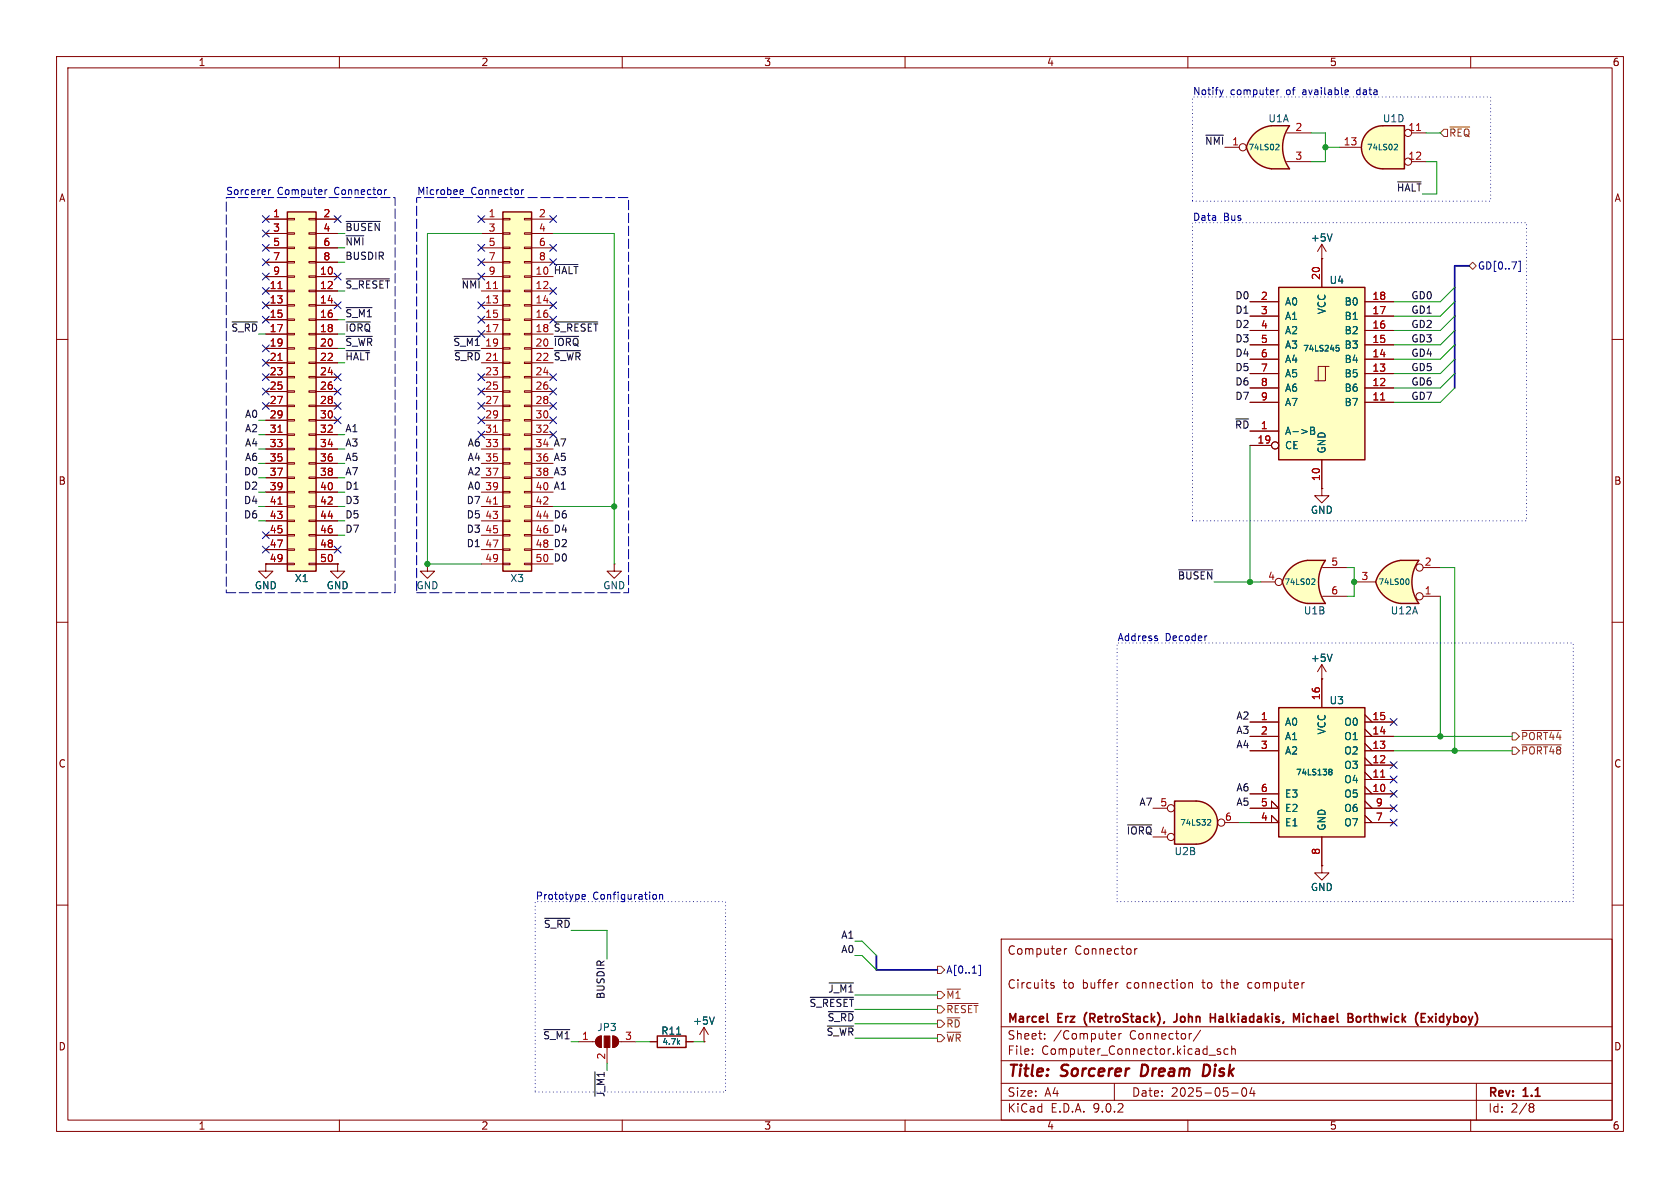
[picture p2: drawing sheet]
<svg xmlns="http://www.w3.org/2000/svg" width="297mm" height="210mm" viewBox="0 0 297 210" stroke-linecap="round" stroke-linejoin="round" font-family="sans-serif">
<g fill="none" stroke="#840000" stroke-width=".18">
<path d="M10 10h277v190h-277zM12 12h273v186h-273zM60 10v2M110 10v2M160 10v2M210 10v2M260 10v2M10 60h2M285 60h2M10 110h2M285 110h2M10 160h2"/>
<path d="M177 166h108v32h-108zM186.3 173.8l-.3-.1-.3 .2 .1 .2 .5 .2v.3h-.6M188.2 167.7v1M188.6 167.7l-.3 .1-.1 .2M197.7 173.7l-.3 .1M200.6 167.7v1M201 167.7l-.3 .1-.1 .2M210.2 173.8l.2-.1 .3 .1 .1 .9M210.2 173.7v1M230.5 173.7h.1M285 160h2M60 198v2"/>
<path d="M110 198v2M160 198v2M177 194.5h108M177 191.5h108M177 187.5h108M177 181.5h108M182.5 186.3v.1M182.5 185.5v.1M184.7 183.6v.1M184.7 182.8v.1M196.7 182.7l.4 .1 .1 .3-.7 .1M197 191.5v3"/>
<path d="M197.1 183.6l-.4 .1M197.8 182.7v1M198.2 182.7l-.2 .1-.2 .2M210 198v2M212.2 182.1l-1.2 2M213.7 186.5h1.2M215.7 185.5l-.3-.1-.2 .2v.2l.5 .2v.3h-.5M217.1 185.5l-.4-.1-.3 .3v.4l.1 .2h.6M217.7 185.5l.3-.1 .3 .1 .1 .9M217.7 184.9v1.5M217.7 193.2h1.2M219.7 192.4l.2-.1a.81 .81 0 0 1 .6 .6 .81 .81 0 0 1-.3 .8l-.2 .1a.81 .81 0 0 1-.3-1.4z"/>
<path d="M221.3 192.2l-.3 1.1h.9M221.7 192.8v1M260 198v2M261 191.5v6.5M270.6 195.1h.3l.3 .3-.3 .3M270.6 195.7h.3M270.9 195.7l.2 .2 .1 .4-.3 .3h-.3"/>
</g>
<path d="M201.9 188.2l-.2 2h.5M213.6 188.3l-.7-.1-.3 2h.5l.5-.3" fill="none" stroke="#840000" stroke-width=".4"/>
<path d="M191.8 179.6v1M208.1 179.2v1.1a.48 .48 0 0 1-.6 .4M214 179.9h.8M214.8 179.2v1.5M230.4 179.2v.1M230.4 179.7v1M239.9 179.8l.4-.1 .3 .3v.4l-.3 .3-.4-.1-.1-.2v-.4zM252.5 179.7l.8 1M253.3 179.7l-.8 1M185.2 180.6l.1 .1M228.7 180.7v-1.5l.5 1.1 .5-1.1v1.5" fill="none" stroke="#840000" stroke-width=".3"/>
<path d="M211.5 141.6a3.8 3.8 0 0 1 3.7 3.8 3.8 3.8 0 0 1-3.7 3.8z" fill="#ffffc2" stroke="#ffffc2" stroke-width=".18"/>
<path d="M207.6 141.6h3.9v7.6h-3.9z" fill="#ffffc2"/>
<path d="M207.6 141.6h3.9a3.8 3.8 0 0 1 3.7 3.8 3.8 3.8 0 0 1-3.7 3.8h-3.9z" fill="none" stroke="#840000" stroke-width=".25"/>
<g fill="none" stroke="#840000" stroke-width=".18">
<path d="M203.8 142.9h2.6M216.5 145.4h2.6"/>
<circle cx="207" cy="148" r=".63"/>
<circle cx="207" cy="142.9" r=".63"/>
<circle cx="215.9" cy="145.4" r=".63"/>
</g>
<path d="M213.6 144.9h.4l.1 .3-.7 .7h.7" fill="none" stroke="#006464" stroke-width=".18"/>
<path d="M226.1 125.1h15.2v22.9h-15.2z" fill="#ffffc2"/>
<path d="M226.1 125.1h15.2v22.9h-15.2z" fill="none" stroke="#840000" stroke-width=".25"/>
<g fill="none" stroke="#840000" stroke-width=".18">
<path d="M221 127.6h5.1M221 130.2h5.1M221 132.7h5.1M233.7 120v5.1M241.3 127.6h5.1M241.3 130.2h5.1M241.3 132.7h5.1M241.3 126.4l1.3 1.2M241.3 128.9l1.3 1.3M241.3 131.4l1.3 1.3M241.3 135.3h5.1M241.3 134l1.3 1.3"/>
<path d="M241.3 137.8h5.1M241.3 136.5l1.3 1.3M241.3 139.1l1.3 1.2M221 142.9h5.1l-1.3-1.3v1.3M221 145.4h5.1l-1.3-1.3v1.3M221 140.3h5.1M233.7 148v5M241.3 140.3h5.1M241.3 142.9h5.1M241.3 145.4h5.1M241.3 141.6l1.3 1.3M241.3 144.1l1.3 1.3"/>
</g>
<path d="M244.1 137.4h.7" fill="none" stroke="#a90000" stroke-width=".18"/>
<path d="M235 136.4h.1M235 136l.4 .1 .1 .1-.2 .2M235.1 136.4h.2M235.1 136.4l-.1 .1M235.3 136.4l.2 .2-.1 .3h-.4" fill="none" stroke="#006464" stroke-width=".18"/>
<path d="M224.8 22.2h3.2M224.8 29.8h3.2" fill="none" stroke="#ffffc2" stroke-width=".18"/>
<g fill="#ffffc2" stroke="#ffffc2" stroke-width=".18">
<path d="M220.3 26l5.1-1.3-.6 5.1a5.2 5.2 0 0 1-4.5-3.8z"/>
<path d="M221.6 23.8a5.1 5.1 0 0 1 3.2-1.6l.5 5.1-5-1.3 .5-1.1z"/>
</g>
<path d="M224.8 22.2h3.2a6.6 6.6 0 0 0 0 7.6h-3.2z" fill="#ffffc2"/>
<path d="M221.6 23.8a5.1 5.1 0 0 1 3.2-1.6h3.2a6.6 6.6 0 0 0 0 7.6h-3.2a5.2 5.2 0 0 1-4.5-3.8l.5-1.1z" fill="none" stroke="#840000" stroke-width=".25"/>
<g fill="none" stroke="#840000" stroke-width=".18">
<path d="M216.5 26h2.6M227.5 23.5h4.3M227.5 28.6h4.3"/>
<circle cx="219.7" cy="26" r=".63"/>
</g>
<path d="M225.7 25.5h.3l.1 .3-.6 .7h.6" fill="none" stroke="#006464" stroke-width=".18"/>
<path d="M226.1 50.8h15.2v30.5h-15.2z" fill="#ffffc2"/>
<g fill="none" stroke="#840000" stroke-width=".18">
<path d="M221 53.3h5.1M221 55.9h5.1M221 58.4h5.1M233.7 45.7h.1M233.7 43.2v7.6M233.7 43.2l-.8 1.3M233.7 43.2l.7 1.3M241.3 53.3h5.1M241.3 55.9h5.1M241.3 58.4h5.1M221 61h5.1M221 63.5h5.1"/>
<path d="M221 66h5.1M221 68.6h5.1M221 71.1h5.1M221 76.2h5.1M221 78.7h3.8M234.3 64.8h-1.3v2.5M234.9 64.8h-.6v2.5h-1.9M241.3 61h5.1M241.3 63.5h5.1M241.3 66h5.1M241.3 68.6h5.1M241.3 71.1h5.1"/>
<path d="M233.7 81.3v5.1"/>
<circle cx="225.4" cy="78.7" r=".63"/>
</g>
<path d="M226.1 50.8h15.2v30.5h-15.2z" fill="none" stroke="#840000" stroke-width=".25"/>
<path d="M235.5 41.3l-.4 1.3M231.7 75.5h.4l.3 .3-.3 .3 .3 .1v.3l-.2 .3h-.5zM231.7 76.1h.4M236.2 61h.5M236.2 61.5l.4-.1 .2 .2-.1 .4h-.5" fill="none" stroke="#006464" stroke-width=".18"/>
<path d="M244.1 70.7h.7" fill="none" stroke="#a90000" stroke-width=".18"/>
<path d="M231.1 99.1h3.2M231.1 106.7h3.2" fill="none" stroke="#ffffc2" stroke-width=".18"/>
<g fill="#ffffc2" stroke="#ffffc2" stroke-width=".18">
<path d="M226.7 102.9l5-1.4-.6 5.2a5.2 5.2 0 0 1-4.4-3.8z"/>
<path d="M228 100.6a5.1 5.1 0 0 1 3.1-1.5l.6 5.1-5-1.3 .5-1.2z"/>
</g>
<path d="M231.1 99.1h3.2a6.6 6.6 0 0 0 0 7.6h-3.2z" fill="#ffffc2"/>
<path d="M231.1 99.1a5.1 5.1 0 0 0-4.4 3.8 5.2 5.2 0 0 0 4.4 3.8M231.1 99.1h3.2a6.6 6.6 0 0 0 0 7.6h-3.2" fill="none" stroke="#840000" stroke-width=".25"/>
<g fill="none" stroke="#840000" stroke-width=".18">
<path d="M222.9 102.9h2.5M233.8 100.3h4.3M233.8 105.4h4.3"/>
<circle cx="226.1" cy="102.9" r=".63"/>
</g>
<path d="M232 102.3l.4 .1 .1 .2-.7 .7h.7" fill="none" stroke="#006464" stroke-width=".18"/>
<path d="M247.6 99.1h3.2M247.6 106.7h3.2" fill="none" stroke="#ffffc2" stroke-width=".18"/>
<g fill="#ffffc2" stroke="#ffffc2" stroke-width=".18">
<path d="M244.4 100.7a5.2 5.2 0 0 1 3.2-1.6l.6 5.1-5-1.3 .5-1.2z"/>
<path d="M243.2 102.9l5-1.3-.6 5.1a5.1 5.1 0 0 1-4.4-3.8z"/>
</g>
<path d="M247.6 99.1h3.2a6.7 6.7 0 0 0 0 7.6h-3.2z" fill="#ffffc2"/>
<path d="M244.4 100.7a5.2 5.2 0 0 1 3.2-1.6h3.2a6.6 6.6 0 0 0 0 7.6h-3.2a5.1 5.1 0 0 1-4.4-3.8l.5-1.2zM116.2 183.1h5.1v2.1h-5.1z" fill="none" stroke="#840000" stroke-width=".25"/>
<g fill="none" stroke="#840000" stroke-width=".18">
<path d="M47 99.7v1.3h1.3l-1.3 1.2-1.3-1.2h1.3M47 99.7h.1M59.7 99.7v1.3h1.3l-1.3 1.2-1.3-1.2h1.3M59.7 99.7h.1M233.7 86.4v1.2h1.2l-1.2 1.3-1.3-1.3h1.3M233.7 86.4h.1M233.7 117.5l-.8 1.2M233.7 117.5l.7 1.2M233.7 117.5v2.5M239.4 102.9h3.8M251.6 105.4h3M251.6 100.3h3"/>
<path d="M233.7 120h.1M102.2 184.2h3.1M105.6 183.4l.7-.3v2.1a1.02 1.02 0 0 1-.9-.7 1.02 1.02 0 0 1 .2-1.1zM107.3 185.2v2.8M108.3 183.1a1.02 1.02 0 0 1 1 1.1 1.02 1.02 0 0 1-1 1zM109.3 184.2h3.1M114.9 184.2h1.3M121.3 184.2h1.3M124.5 184.2h.1M124.5 181.6l-.8 1.3M124.5 181.6l.7 1.3M124.5 181.6v2.6"/>
<circle cx="251" cy="105.4" r=".63"/>
<circle cx="251" cy="100.3" r=".63"/>
</g>
<path d="M235.5 115.6l-.4 1.3M248.8 102.3a.53 .53 0 0 1 .3 .5 .53 .53 0 0 1-.3 .5M126.3 179.8l-.4 1.2M119.6 182.8h.7M119.9 184.2l.2 .4M120.1 183.9l-.3 .4" fill="none" stroke="#006464" stroke-width=".18"/>
<g fill="#840000" stroke="#840000" stroke-width=".18">
<path d="M105.6 183.4l.7-.3v2.1a1.02 1.02 0 0 1-.9-.7 1.02 1.02 0 0 1 .2-1.1z"/>
<path d="M106.8 183.1h1v2.1h-1z"/>
<path d="M108.3 183.1a1.02 1.02 0 0 1 1 1.1 1.02 1.02 0 0 1-1 1z"/>
</g>
<path d="M50.8 37.5h5.1v63.5h-5.1z" fill="#ffffc2"/>
<path d="M50.8 37.5h5.1v63.5h-5.1z" fill="none" stroke="#840000" stroke-width=".25"/>
<g fill="none" stroke="#840000" stroke-width=".18">
<path d="M47 38.7h3.8M50.8 38.6h1.3v.3h-1.3zM54.6 38.6h1.3v.3h-1.3zM55.9 38.7h3.8M47 41.3h3.8M47 43.8h3.8M47 46.4h3.8M47 48.9h3.8M47 51.4h3.8M47 54h3.8M47 56.5h3.8M47 59.1h3.8"/>
<path d="M50.8 41.1h1.3v.3h-1.3zM50.8 43.7h1.3v.2h-1.3zM50.8 46.2h1.3v.3h-1.3zM50.8 48.8h1.3v.2h-1.3zM50.8 51.3h1.3v.3h-1.3zM50.8 53.8h1.3v.3h-1.3zM50.8 56.4h1.3v.2h-1.3zM50.8 58.9h1.3v.3h-1.3zM54.6 41.1h1.3v.3h-1.3zM54.6 43.7h1.3v.2h-1.3zM54.6 46.2h1.3v.3h-1.3zM54.6 48.8h1.3v.2h-1.3z"/>
<path d="M54.6 51.3h1.3v.3h-1.3zM54.6 53.8h1.3v.3h-1.3zM54.6 56.4h1.3v.2h-1.3zM54.6 58.9h1.3v.3h-1.3zM55.9 41.3h3.8M55.9 43.8h3.8M55.9 46.4h3.8M55.9 48.9h3.8M55.9 51.4h3.8M55.9 54h3.8M55.9 56.5h3.8M55.9 59.1h3.8"/>
<path d="M47 61.6h3.8M47 64.1h3.8M47 66.7h3.8M47 69.2h3.8M47 71.8h3.8M47 74.3h3.8M47 76.8h3.8M47 79.4h3.8M50.8 61.5h1.3v.2h-1.3zM50.8 64h1.3v.3h-1.3zM50.8 66.5h1.3v.3h-1.3zM50.8 69.1h1.3v.2h-1.3z"/>
<path d="M50.8 71.6h1.3v.3h-1.3zM50.8 74.2h1.3v.2h-1.3zM50.8 76.7h1.3v.3h-1.3zM50.8 79.2h1.3v.3h-1.3zM54.6 61.5h1.3v.2h-1.3zM54.6 64h1.3v.3h-1.3zM54.6 66.5h1.3v.3h-1.3zM54.6 69.1h1.3v.2h-1.3zM54.6 71.6h1.3v.3h-1.3zM54.6 74.2h1.3v.2h-1.3zM54.6 76.7h1.3v.3h-1.3zM54.6 79.2h1.3v.3h-1.3z"/>
<path d="M55.9 61.6h3.8M55.9 64.1h3.8M55.9 66.7h3.8M55.9 69.2h3.8M55.9 71.8h3.8M55.9 74.3h3.8M55.9 76.8h3.8M55.9 79.4h3.8M47 81.9h3.8M47 84.5h3.8M47 87h3.8M47 89.5h3.8"/>
<path d="M47 92.1h3.8M47 94.6h3.8M47 97.2h3.8M47 99.7h3.8M50.8 81.8h1.3v.2h-1.3zM50.8 84.3h1.3v.3h-1.3zM50.8 86.9h1.3v.2h-1.3zM50.8 89.4h1.3v.3h-1.3zM50.8 91.9h1.3v.3h-1.3zM50.8 94.5h1.3v.2h-1.3zM50.8 97h1.3v.3h-1.3zM50.8 99.6h1.3v.2h-1.3z"/>
<path d="M54.6 81.8h1.3v.2h-1.3zM54.6 84.3h1.3v.3h-1.3zM54.6 86.9h1.3v.2h-1.3zM54.6 89.4h1.3v.3h-1.3zM54.6 91.9h1.3v.3h-1.3zM54.6 94.5h1.3v.2h-1.3zM54.6 97h1.3v.3h-1.3zM54.6 99.6h1.3v.2h-1.3zM55.9 81.9h3.8M55.9 84.5h3.8M55.9 87h3.8M55.9 89.5h3.8"/>
<path d="M55.9 92.1h3.8M55.9 94.6h3.8M55.9 97.2h3.8M55.9 99.7h3.8M75.6 99.7v1.3h1.2l-1.2 1.2-1.3-1.2h1.3M75.6 99.7h.1"/>
</g>
<path d="M49.1 51h.8M49.1 63.7h.8M49.1 76.4h.8M49.1 89.1h.8" fill="none" stroke="#a90000" stroke-width=".18"/>
<path d="M88.9 37.5h5.1v63.5h-5.1z" fill="#ffffc2"/>
<path d="M88.9 37.5h5.1v63.5h-5.1z" fill="none" stroke="#840000" stroke-width=".25"/>
<g fill="none" stroke="#840000" stroke-width=".18">
<path d="M85.1 38.7h3.8M88.9 38.6h1.3v.3h-1.3zM92.7 38.6h1.3v.3h-1.3zM94 38.7h3.8M85.1 41.3h3.8M85.1 43.8h3.8M85.1 46.4h3.8M85.1 48.9h3.8M85.1 51.4h3.8M85.1 54h3.8M85.1 56.5h3.8M85.1 59.1h3.8"/>
<path d="M88.9 41.1h1.3v.3h-1.3zM88.9 43.7h1.3v.2h-1.3zM88.9 46.2h1.3v.3h-1.3zM88.9 48.8h1.3v.2h-1.3zM88.9 51.3h1.3v.3h-1.3zM88.9 53.8h1.3v.3h-1.3zM88.9 56.4h1.3v.2h-1.3zM88.9 58.9h1.3v.3h-1.3zM92.7 41.1h1.3v.3h-1.3zM92.7 43.7h1.3v.2h-1.3zM92.7 46.2h1.3v.3h-1.3zM92.7 48.8h1.3v.2h-1.3z"/>
<path d="M92.7 51.3h1.3v.3h-1.3zM92.7 53.8h1.3v.3h-1.3zM92.7 56.4h1.3v.2h-1.3zM92.7 58.9h1.3v.3h-1.3zM94 41.3h3.8M94 43.8h3.8M94 46.4h3.8M94 48.9h3.8M94 51.4h3.8M94 54h3.8M94 56.5h3.8M94 59.1h3.8"/>
<path d="M85.1 61.6h3.8M85.1 64.1h3.8M85.1 66.7h3.8M85.1 69.2h3.8M85.1 71.8h3.8M85.1 74.3h3.8M85.1 76.8h3.8M85.1 79.4h3.8M88.9 61.5h1.3v.2h-1.3zM88.9 64h1.3v.3h-1.3zM88.9 66.5h1.3v.3h-1.3zM88.9 69.1h1.3v.2h-1.3z"/>
<path d="M88.9 71.6h1.3v.3h-1.3zM88.9 74.2h1.3v.2h-1.3zM88.9 76.7h1.3v.3h-1.3zM88.9 79.2h1.3v.3h-1.3zM92.7 61.5h1.3v.2h-1.3zM92.7 64h1.3v.3h-1.3zM92.7 66.5h1.3v.3h-1.3zM92.7 69.1h1.3v.2h-1.3zM92.7 71.6h1.3v.3h-1.3zM92.7 74.2h1.3v.2h-1.3zM92.7 76.7h1.3v.3h-1.3zM92.7 79.2h1.3v.3h-1.3z"/>
<path d="M94 61.6h3.8M94 64.1h3.8M94 66.7h3.8M94 69.2h3.8M94 71.8h3.8M94 74.3h3.8M94 76.8h3.8M94 79.4h3.8M85.1 81.9h3.8M85.1 84.5h3.8M85.1 87h3.8M85.1 89.5h3.8"/>
<path d="M85.1 92.1h3.8M85.1 94.6h3.8M85.1 97.2h3.8M85.1 99.7h3.8M88.9 81.8h1.3v.2h-1.3zM88.9 84.3h1.3v.3h-1.3zM88.9 86.9h1.3v.2h-1.3zM88.9 89.4h1.3v.3h-1.3zM88.9 91.9h1.3v.3h-1.3zM88.9 94.5h1.3v.2h-1.3zM88.9 97h1.3v.3h-1.3zM88.9 99.6h1.3v.2h-1.3z"/>
<path d="M92.7 81.8h1.3v.2h-1.3zM92.7 84.3h1.3v.3h-1.3zM92.7 86.9h1.3v.2h-1.3zM92.7 89.4h1.3v.3h-1.3zM92.7 91.9h1.3v.3h-1.3zM92.7 94.5h1.3v.2h-1.3zM92.7 97h1.3v.3h-1.3zM92.7 99.6h1.3v.2h-1.3zM94 81.9h3.8M94 84.5h3.8M94 87h3.8M94 89.5h3.8"/>
<path d="M94 92.1h3.8M94 94.6h3.8M94 97.2h3.8M94 99.7h3.8M108.6 99.7v1.3h1.3l-1.3 1.2-1.3-1.2h1.3M108.6 99.7h.1"/>
</g>
<path d="M87.2 51h.8M87.2 63.7h.8M87.2 76.4h.8M87.2 89.1h.8" fill="none" stroke="#a90000" stroke-width=".18"/>
<path d="M241.8 23.4a3.8 3.8 0 0 1 2.7-1.2v7.6a3.8 3.8 0 0 1-3.5-2.3 3.8 3.8 0 0 1 .8-4.1z" fill="#ffffc2" stroke="#ffffc2" stroke-width=".18"/>
<path d="M244.5 22.2h3.8v7.6h-3.8z" fill="#ffffc2"/>
<path d="M241.8 23.4a3.8 3.8 0 0 1 2.7-1.2h3.8v7.6h-3.8a3.8 3.8 0 0 1-3.5-2.3 3.8 3.8 0 0 1 .8-4.1z" fill="none" stroke="#840000" stroke-width=".25"/>
<g fill="none" stroke="#840000" stroke-width=".18">
<path d="M47 38.7h3.8M55.9 38.7h3.8M236.9 26h3.8M249.6 23.5h2.5M249.6 28.6h2.5M47 41.3h3.8M47 43.8h3.8M47 46.4h3.8M47 48.9h3.8M47 51.4h3.8M47 54h3.8M47 56.5h3.8"/>
<path d="M47 59.1h3.8M55.9 41.3h3.8M55.9 43.8h3.8M55.9 46.4h3.8M55.9 48.9h3.8M55.9 51.4h3.8M55.9 54h3.8M55.9 56.5h3.8M55.9 59.1h3.8M221 53.3h5.1M221 55.9h5.1M221 58.4h5.1"/>
<path d="M233.7 45.7h.1M233.7 45.7v5.1M241.3 53.3h5.1M241.3 55.9h5.1M241.3 58.4h5.1M47 61.6h3.8M47 64.1h3.8M47 66.7h3.8M47 69.2h3.8M47 71.8h3.8M47 74.3h3.8M47 76.8h3.8"/>
<path d="M47 79.4h3.8M55.9 61.6h3.8M55.9 64.1h3.8M55.9 66.7h3.8M55.9 69.2h3.8M55.9 71.8h3.8M55.9 74.3h3.8M55.9 76.8h3.8M55.9 79.4h3.8M221 61h5.1M221 63.5h5.1M221 66h5.1"/>
<path d="M221 68.6h5.1M221 71.1h5.1M221 76.2h5.1M221 78.7h3.8M241.3 61h5.1M241.3 63.5h5.1M241.3 66h5.1M241.3 68.6h5.1M241.3 71.1h5.1M47 99.7h.1M47 81.9h3.8M47 84.5h3.8"/>
<path d="M47 87h3.8M47 89.5h3.8M47 92.1h3.8M47 94.6h3.8M47 97.2h3.8M47 99.7h3.8M55.9 81.9h3.8M55.9 84.5h3.8M55.9 87h3.8M55.9 89.5h3.8M55.9 92.1h3.8M55.9 94.6h3.8"/>
<path d="M55.9 97.2h3.8M55.9 99.7h3.8M59.7 99.7h.1M233.7 86.4h.1M233.7 81.3v5.1M221 127.6h5.1M221 130.2h5.1M221 132.7h5.1M233.7 120h.1M233.7 120v5.1M241.3 127.6h5.1M241.3 130.2h5.1"/>
<path d="M241.3 132.7h5.1M241.3 126.4l1.3 1.2M241.3 128.9l1.3 1.3M241.3 131.4l1.3 1.3M241.3 135.3h5.1M241.3 134l1.3 1.3M241.3 137.8h5.1M241.3 136.5l1.3 1.3M241.3 139.1l1.3 1.2M221 142.9h5.1l-1.3-1.3v1.3M221 145.4h5.1l-1.3-1.3v1.3M221 140.3h5.1"/>
<path d="M233.7 153v1.3h1.2l-1.2 1.3-1.3-1.3h1.3M233.7 153h.1M233.7 148v5M241.3 140.3h5.1M241.3 142.9h5.1M241.3 145.4h5.1M241.3 141.6l1.3 1.3M241.3 144.1l1.3 1.3M114.9 184.2h1.3M121.3 184.2h1.3M124.5 184.2h.1"/>
<circle cx="248.9" cy="23.5" r=".63"/>
<circle cx="248.9" cy="28.6" r=".63"/>
<circle cx="225.4" cy="78.7" r=".63"/>
</g>
<path d="M250.4 23.1h.8M49.1 51h.8M49.1 63.7h.8M49.1 76.4h.8M244.1 70.7h.7M49.1 89.1h.8M244.1 137.4h.7" fill="none" stroke="#a90000" stroke-width=".18"/>
<g fill="none" stroke="#006464" stroke-width=".18">
<path d="M246.6 25.5h.4l.1 .3-.6 .7h.6M235.5 41.3l-.4 1.3M231.7 75.5h.4l.3 .3-.3 .3 .3 .1v.3l-.2 .3h-.5zM231.7 76.1h.4M236.2 61h.5M236.2 61.5l.4-.1 .2 .2-.1 .4h-.5M235.5 115.6l-.4 1.3M235 136.4h.1M235 136l.4 .1 .1 .1-.2 .2M235.1 136.4h.2M235.1 136.4l-.1 .1M235.3 136.4l.2 .2-.1 .3h-.4"/>
<path d="M126.3 179.8l-.4 1.2M119.6 182.8h.7M119.9 184.2l.2 .4M120.1 183.9l-.3 .4"/>
</g>
<g fill="none" stroke="#000084" stroke-width=".18">
<path d="M46.4 38.1l1.2 1.2M47.6 38.1l-1.2 1.2M59.1 38.1l1.2 1.2M60.3 38.1l-1.2 1.2M84.5 38.1l1.2 1.2M85.7 38.1l-1.2 1.2M97.2 38.1l1.2 1.2M98.4 38.1l-1.2 1.2M46.4 43.2l1.2 1.2M46.4 40.7l1.2 1.2M46.4 53.4l1.2 1.2M46.4 55.9l1.2 1.2"/>
<path d="M46.4 48.3l1.2 1.2M46.4 50.8l1.2 1.2M46.4 45.7l1.2 1.3M47.6 50.8l-1.2 1.2M47.6 43.2l-1.2 1.2M47.6 40.7l-1.2 1.2M47.6 53.4l-1.2 1.2M47.6 55.9l-1.2 1.2M47.6 48.3l-1.2 1.2M47.6 45.7l-1.2 1.3M59.1 48.3l1.2 1.2M59.1 53.4l1.2 1.2"/>
<path d="M60.3 48.3l-1.2 1.2M60.3 53.4l-1.2 1.2M84.5 55.9l1.2 1.2M84.5 58.4l1.2 1.3M84.5 53.4l1.2 1.2M84.5 43.2l1.2 1.2M84.5 45.7l1.2 1.3M84.5 48.3l1.2 1.2M85.7 45.7l-1.2 1.3M85.7 55.9l-1.2 1.2M85.7 58.4l-1.2 1.3M85.7 53.4l-1.2 1.2"/>
<path d="M85.7 43.2l-1.2 1.2M85.7 48.3l-1.2 1.2M97.2 53.4l1.2 1.2M97.2 55.9l1.2 1.2M97.2 50.8l1.2 1.2M97.2 43.2l1.2 1.2M97.2 45.7l1.2 1.3M98.4 53.4l-1.2 1.2M98.4 43.2l-1.2 1.2M98.4 45.7l-1.2 1.3M98.4 55.9l-1.2 1.2M98.4 50.8l-1.2 1.2"/>
<path d="M268.5 46.2h.3v1.8h-.3M46.4 63.5l1.2 1.2M46.4 66.1l1.2 1.2M46.4 61l1.2 1.2M46.4 71.1l1.2 1.3M46.4 68.6l1.2 1.2M47.6 63.5l-1.2 1.2M47.6 66.1l-1.2 1.2M47.6 61l-1.2 1.2M47.6 71.1l-1.2 1.3M47.6 68.6l-1.2 1.2M59.1 71.1l1.2 1.3"/>
<path d="M59.1 66.1l1.2 1.2M59.1 68.6l1.2 1.2M59.1 73.7l1.2 1.2M60.3 71.1l-1.2 1.3M60.3 66.1l-1.2 1.2M60.3 68.6l-1.2 1.2M60.3 73.7l-1.2 1.2M84.5 68.6l1.2 1.2M84.5 73.7l1.2 1.2M84.5 66.1l1.2 1.2M84.5 76.2l1.2 1.2M84.5 71.1l1.2 1.3"/>
<path d="M85.7 66.1l-1.2 1.2M85.7 68.6l-1.2 1.2M85.7 73.7l-1.2 1.2M85.7 76.2l-1.2 1.2M85.7 71.1l-1.2 1.3M97.2 71.1l1.2 1.3M97.2 68.6l1.2 1.2M97.2 66.1l1.2 1.2M97.2 76.2l1.2 1.2M97.2 73.7l1.2 1.2M98.4 68.6l-1.2 1.2M98.4 66.1l-1.2 1.2"/>
<path d="M98.4 76.2l-1.2 1.2M98.4 71.1l-1.2 1.3M98.4 73.7l-1.2 1.2M46.4 94l1.2 1.2M46.4 96.5l1.2 1.3M47.6 96.5l-1.2 1.3M47.6 94l-1.2 1.2M59.1 96.5l1.2 1.3M60.3 96.5l-1.2 1.3M245.8 137.2l1.2 1.2M245.8 134.6l1.2 1.3M245.8 139.7l1.2 1.2"/>
<path d="M245.8 127l1.2 1.2M247 137.2l-1.2 1.2M247 134.6l-1.2 1.3M247 139.7l-1.2 1.2M247 127l-1.2 1.2M245.8 142.3l1.2 1.2M245.8 144.8l1.2 1.2M247 142.3l-1.2 1.2M247 144.8l-1.2 1.2M173 170.6h.3v1.9h-.3"/>
</g>
<g fill="none" stroke="#725600" stroke-width=".18">
<path d="M255.3 22.9h.6v1.2h-.6l-.7-.6zM256.3 22.5h3.5M259.7 47l.6-.6 .7 .6-.7 .6zM267.3 132.1h.7l.6 .6-.6 .7h-.7zM267.3 129.5h.7l.6 .7-.6 .6h-.7zM269 131.7h7M269 129.1h7M165.7 175.3h.7l.6 .6-.6 .6h-.7zM165.7 177.8h.7l.6 .6-.6 .7h-.7zM165.7 170.8h.7l.6 .7-.6 .6h-.7zM167.4 177.4h5.5M165.7 182.9h.7l.6 .6-.6 .7h-.7z"/>
<path d="M165.7 180.3h.7l.6 .7-.6 .6h-.7z"/>
</g>
<g fill="none" stroke="#0f0f0f" stroke-width=".18">
<path d="M61.2 39.1h6M213.2 23.9h3.1M247.1 32.2h4.1M41 56.9h4.5M61.2 59.5h4.6M61.2 49.3h7.7M61.2 56.9h4.3M61.2 54.4h4.6M61.2 41.7h3.1M80.3 59.5h4.6M81.7 49.3h3.2M98 59.5h4.3"/>
<path d="M98 56.9h7.7M98 46.8h4.2M61.2 62h4.1M80.4 62h4.5M98 62h4.7M208.4 100.7h6M199.3 145.8h4.3M96.3 162.3h4.4M143.2 176.3h7.7M146.4 178.8h4.5M146.6 173.8h4.3M96.2 182h4.5"/>
<path d="M105.2 189.5v4.3M146.3 181.4h4.6"/>
</g>
<path d="M259.7 47h-2.5v21.6M154.9 168.9v2.6h10.8" fill="none" stroke="#000084" stroke-width=".3"/>
<g fill="none" stroke="#009600" stroke-width=".18">
<path d="M231.8 23.5h2.5v5.1h-2.5M234.3 26h2.6M252.1 23.5h2.5M252.1 28.6h1.9v5.7M59.7 46.4h1.3M59.7 43.8h1.3M59.7 41.3h1.3M59.7 51.4h1.3M59.7 59.1h1.3M59.7 56.5h1.3M85.1 41.3h-9.5v58.4h9.5M97.8 41.3h10.8v58.4"/>
<path d="M257.2 50.8l-2.6 2.5h-8.2M257.2 58.4l-2.6 2.6h-8.2M257.2 53.3l-2.6 2.6h-8.2M257.2 55.9l-2.6 2.5h-8.2M45.7 76.8h1.3M45.7 79.4h1.3M45.7 74.3h1.3M59.7 76.8h1.3M59.7 79.4h1.3M59.7 61.6h1.3M59.7 64.1h1.3M221 78.7v24.2"/>
<path d="M257.2 63.5l-2.6 2.5h-8.2M257.2 61l-2.6 2.5h-8.2M257.2 68.6l-2.6 2.5h-8.2M257.2 66l-2.6 2.6h-8.2M45.7 87h1.3M45.7 84.5h1.3M45.7 81.9h1.3M45.7 89.5h1.3M45.7 92.1h1.3M59.7 87h1.3M59.7 84.5h1.3M59.7 94.6h1.3"/>
<path d="M59.7 81.9h1.3M59.7 89.5h1.3M59.7 92.1h1.3M97.8 89.5h10.8M214.6 102.9h8.3M238.1 100.3h1.3v5.1h-1.3M254.6 100.3h2.6v32.4M254.6 105.4v24.8M246.4 130.2h20.9M246.4 132.7h20.9M219.1 145.4h1.9M101 164.5h6.3v5"/>
<path d="M151.1 168.9h1.3l2.5 2.6M151.1 166.4h1.3l2.5 2.5M151.1 175.9h14.6M151.1 178.4h14.6M112.4 184.2h2.5M122.6 184.2h1.9M151.1 183.5h14.6M151.1 181h14.6"/>
</g>
<g fill="none" stroke="#0000c2" stroke-width=".18">
<path d="M215.6 15.9l.3 .8M215.9 16.7l-.1 .3M216.2 15.9l-.3 .8M225.7 15.9v.8M226.1 15.9l-.4 .2M238 15.9h.3l.1 .3-.6 .1M238.3 16.7h-.3M47.5 33.5v.9M47.8 33.5l-.3 .3M57.5 33.5v.9M57.8 33.5l-.3 .3M68 33.5v.9"/>
<path d="M68.3 33.5l-.3 .3M81.4 34.3h.5M81.4 33.6l.3-.1 .2 .3-.6 .2M92.2 33.5v.9M92.6 33.5l-.4 .3M204.5 112.8l.2 .2-.2 .3M204.5 112.4l.1 .1M213.2 112.4h.2M102.9 158.5l.6-.1-.1-.2-.3-.1-.2 .2v.6h.5M115.6 158.1l.3 .1 .2 .2-.1 .5-.4 .1M116.6 158.2l.2-.1 .3 .1 .1 .8M116.6 158.1v.9"/>
</g>
<path d="M210.8 17.1h52.7v18.5h-52.7zM210.8 39.4h59.1v52.7h-59.1zM197.5 113.7h80.6v45.7h-80.6zM94.6 159.4h33.7v33.6h-33.7z" fill="none" stroke="#0000c2" stroke-width=".18" stroke-dasharray="0 .6"/>
<path d="M40 34.9h29.8v69.9h-29.8zM73.7 34.9h37.4v69.9h-37.4z" fill="none" stroke="#0000c2" stroke-width=".18" stroke-dasharray="1.7 .6"/>
<g fill="#009600" stroke="#009600" stroke-width=".18">
<circle cx="75.6" cy="99.7" r=".46"/>
<circle cx="108.6" cy="89.5" r=".46"/>
<circle cx="234.3" cy="26" r=".46"/>
<circle cx="239.4" cy="102.9" r=".46"/>
<circle cx="221" cy="102.9" r=".46"/>
<circle cx="257.2" cy="132.7" r=".46"/>
<circle cx="254.6" cy="130.2" r=".46"/>
</g>
<g font-size="2.8" fill="#840000">
<text x="178" y="190.9">Title:</text>
<text x="187.7" y="190.9">Sorcerer</text>
<text x="202.6" y="190.9">Dream</text>
<text x="214.3" y="190.9">Disk</text>
</g>
<g font-size="2.1" fill="#840000">
<text x="178" y="169">Computer</text>
<text x="189.9" y="169">Connector</text>
<text x="178" y="175">Circuits</text>
<text x="187.9" y="175">to</text>
<text x="191.4" y="175">buffer</text>
<text x="199.3" y="175">connection</text>
<text x="212.8" y="175">to</text>
<text x="216.4" y="175">the</text>
<text x="221.2" y="175">computer</text>
<text x="178" y="184">Sheet:</text>
<text x="178" y="181.2">Marcel</text>
<text x="186.2" y="184">/Computer</text>
<text x="187.1" y="181.2">Erz</text>
<text x="192.3" y="181.2">(RetroStack),</text>
<text x="199.7" y="184">Connector/</text>
<text x="208.9" y="181.2">John</text>
<text x="215.8" y="181.2">Halkiadakis,</text>
<text x="231.1" y="181.2">Michael</text>
<text x="241.4" y="181.2">Borthwick</text>
<text x="253.9" y="181.2">(Exidyboy)</text>
<text x="178" y="186.7">File:</text>
<text x="184.1" y="186.7">Computer_Connector.kicad_sch</text>
<text x="178" y="196.9">KiCad</text>
<text x="178" y="194.1">Size:</text>
<text x="184.7" y="194.1">A4</text>
<text x="185.7" y="196.9">E.D.A.</text>
<text x="193.3" y="196.9">9.0.2</text>
<text x="200" y="194.1">Date:</text>
<text x="207" y="194.1">2025-05-04</text>
<text x="263" y="194.3">Rev:</text>
<text x="263" y="196.9">Id:</text>
<text x="267.1" y="196.9">2/8</text>
<text x="269.4" y="194.3">1.1</text>
</g>
<g font-size="1.8" fill="#840000">
<text x="35" y="11.9">1</text>
<text x="85" y="11.9">2</text>
<text x="135" y="11.9">3</text>
<text x="185" y="11.9">4</text>
<text x="235" y="11.9">5</text>
<text x="285" y="11.9">6</text>
<text x="10.3" y="35.9">A</text>
<text x="285.3" y="35.9">A</text>
<text x="10.3" y="85.9">B</text>
<text x="285.3" y="85.9">B</text>
<text x="10.3" y="135.9">C</text>
<text x="285.3" y="135.9">C</text>
<text x="10.3" y="185.9">D</text>
<text x="285.3" y="185.9">D</text>
<text x="35" y="199.9">1</text>
<text x="85" y="199.9">2</text>
<text x="135" y="199.9">3</text>
<text x="185" y="199.9">4</text>
<text x="235" y="199.9">5</text>
<text x="285" y="199.9">6</text>
</g>
<g font-size="1.8" fill="#0000c2">
<text x="210.8" y="16.9">Notify</text>
<text x="217.5" y="16.9">computer</text>
<text x="227.5" y="16.9">of</text>
<text x="230.5" y="16.9">available</text>
<text x="240.3" y="16.9">data</text>
<text x="39.9" y="34.5">Sorcerer</text>
<text x="49" y="34.5">Computer</text>
<text x="59.2" y="34.5">Connector</text>
<text x="73.7" y="34.5">Microbee</text>
<text x="83.2" y="34.5">Connector</text>
<text x="210.8" y="39.1">Data</text>
<text x="216.3" y="39.1">Bus</text>
<text x="197.5" y="113.4">Address</text>
<text x="206" y="113.4">Decoder</text>
<text x="94.6" y="159.1">Prototype</text>
<text x="104.8" y="159.1">Configuration</text>
</g>
<g font-size="1.8" fill="#006464">
<text x="224.1" y="21.8">U1A</text>
<text x="244.4" y="21.8">U1D</text>
<text x="231.6" y="42.9">+5V</text>
<text x="235" y="50.4">U4</text>
<text x="227.1" y="54.2">A0</text>
<text x="227.1" y="56.7">A1</text>
<text x="227.1" y="59.3">A2</text>
<text x="234.5" y="55.6" transform="rotate(-90 234.5 55.6)">VCC</text>
<text x="237.6" y="54.2">B0</text>
<text x="237.6" y="56.7">B1</text>
<text x="237.6" y="59.3">B2</text>
<text x="227.1" y="61.8">A3</text>
<text x="227.1" y="64.4">A4</text>
<text x="237.6" y="61.8">B3</text>
<text x="237.6" y="64.4">B4</text>
<text x="227.1" y="66.9">A5</text>
<text x="227.1" y="69.4">A6</text>
<text x="227.1" y="72">A7</text>
<text x="237.6" y="66.9">B5</text>
<text x="237.6" y="69.4">B6</text>
<text x="237.6" y="72">B7</text>
<text x="227.1" y="77.1">A-&gt;B</text>
<text x="227.1" y="79.6">CE</text>
<text x="234.5" y="80.3" transform="rotate(-90 234.5 80.3)">GND</text>
<text x="231.6" y="91">GND</text>
<text x="45" y="104.4">GND</text>
<text x="52" y="103.1">X1</text>
<text x="57.7" y="104.4">GND</text>
<text x="73.5" y="104.4">GND</text>
<text x="90.1" y="103.1">X3</text>
<text x="106.5" y="104.4">GND</text>
<text x="230.4" y="108.8">U1B</text>
<text x="245.8" y="108.8">U12A</text>
<text x="231.6" y="117.2">+5V</text>
<text x="235" y="124.7">U3</text>
<text x="227.1" y="128.5">A0</text>
<text x="227.1" y="131">A1</text>
<text x="234.5" y="129.9" transform="rotate(-90 234.5 129.9)">VCC</text>
<text x="237.5" y="128.5">O0</text>
<text x="237.5" y="131">O1</text>
<text x="227.1" y="133.6">A2</text>
<text x="237.5" y="133.6">O2</text>
<text x="237.5" y="136.1">O3</text>
<text x="227.1" y="141.2">E3</text>
<text x="227.1" y="143.7">E2</text>
<text x="237.5" y="138.7">O4</text>
<text x="237.5" y="141.2">O5</text>
<text x="237.5" y="143.7">O6</text>
<text x="227.1" y="146.3">E1</text>
<text x="234.5" y="146.9" transform="rotate(-90 234.5 146.9)">GND</text>
<text x="237.5" y="146.3">O7</text>
<text x="207.5" y="151.4">U2B</text>
<text x="231.6" y="157.7">GND</text>
<text x="105.5" y="182.5">JP3</text>
<text x="116.8" y="183.1">R11</text>
<text x="122.4" y="181.3">+5V</text>
</g>
<g font-size="1.8" fill="#a90000">
<text x="228.9" y="23.2">2</text>
<text x="248.9" y="23.2">11</text>
<text x="228.9" y="28.3">3</text>
<text x="237.4" y="25.8">13</text>
<text x="248.9" y="28.3">12</text>
<text x="48.2" y="38.5">1</text>
<text x="48.2" y="41">3</text>
<text x="57.1" y="38.5">2</text>
<text x="57.1" y="41">4</text>
<text x="86.3" y="38.5">1</text>
<text x="86.3" y="41">3</text>
<text x="95.2" y="38.5">2</text>
<text x="95.2" y="41">4</text>
<text x="48.2" y="43.6">5</text>
<text x="48.2" y="46.1">7</text>
<text x="57.1" y="43.6">6</text>
<text x="57.1" y="46.1">8</text>
<text x="86.3" y="43.6">5</text>
<text x="86.3" y="46.1">7</text>
<text x="95.2" y="43.6">6</text>
<text x="95.2" y="46.1">8</text>
<text x="47.6" y="51.2">11</text>
<text x="47.6" y="53.7">13</text>
<text x="48.2" y="48.6">9</text>
<text x="56.5" y="48.6">10</text>
<text x="56.5" y="51.2">12</text>
<text x="56.5" y="53.7">14</text>
<text x="85.7" y="51.2">11</text>
<text x="85.7" y="53.7">13</text>
<text x="86.3" y="48.6">9</text>
<text x="94.6" y="48.6">10</text>
<text x="94.6" y="51.2">12</text>
<text x="94.6" y="53.7">14</text>
<text x="222.8" y="53.1">2</text>
<text x="233.4" y="49.6" transform="rotate(-90 233.4 49.6)">20</text>
<text x="242.5" y="53.1">18</text>
<text x="47.6" y="56.3">15</text>
<text x="47.6" y="58.8">17</text>
<text x="56.5" y="56.3">16</text>
<text x="56.5" y="58.8">18</text>
<text x="85.7" y="56.3">15</text>
<text x="85.7" y="58.8">17</text>
<text x="94.6" y="56.3">16</text>
<text x="94.6" y="58.8">18</text>
<text x="222.8" y="55.6">3</text>
<text x="222.8" y="58.2">4</text>
<text x="242.5" y="55.6">17</text>
<text x="242.5" y="58.2">16</text>
<text x="47.6" y="61.3">19</text>
<text x="47.6" y="63.9">21</text>
<text x="56.5" y="61.3">20</text>
<text x="56.5" y="63.9">22</text>
<text x="85.7" y="61.3">19</text>
<text x="85.7" y="63.9">21</text>
<text x="94.6" y="61.3">20</text>
<text x="94.6" y="63.9">22</text>
<text x="222.8" y="60.7">5</text>
<text x="222.8" y="63.2">6</text>
<text x="222.8" y="65.8">7</text>
<text x="242.5" y="60.7">15</text>
<text x="242.5" y="63.2">14</text>
<text x="242.5" y="65.8">13</text>
<text x="47.6" y="66.4">23</text>
<text x="47.6" y="69">25</text>
<text x="47.6" y="71.5">27</text>
<text x="56.5" y="66.4">24</text>
<text x="56.5" y="69">26</text>
<text x="56.5" y="71.5">28</text>
<text x="85.7" y="66.4">23</text>
<text x="85.7" y="69">25</text>
<text x="85.7" y="71.5">27</text>
<text x="94.6" y="66.4">24</text>
<text x="94.6" y="69">26</text>
<text x="94.6" y="71.5">28</text>
<text x="222.8" y="68.3">8</text>
<text x="222.8" y="70.9">9</text>
<text x="242.5" y="68.3">12</text>
<text x="242.5" y="70.9">11</text>
<text x="47.6" y="74">29</text>
<text x="47.6" y="76.6">31</text>
<text x="56.5" y="74">30</text>
<text x="56.5" y="76.6">32</text>
<text x="85.7" y="74">29</text>
<text x="85.7" y="76.6">31</text>
<text x="94.6" y="74">30</text>
<text x="94.6" y="76.6">32</text>
<text x="222.8" y="75.9">1</text>
<text x="47.6" y="79.1">33</text>
<text x="47.6" y="81.7">35</text>
<text x="56.5" y="79.1">34</text>
<text x="56.5" y="81.7">36</text>
<text x="85.7" y="79.1">33</text>
<text x="85.7" y="81.7">35</text>
<text x="94.6" y="79.1">34</text>
<text x="94.6" y="81.7">36</text>
<text x="222.2" y="78.5">19</text>
<text x="47.6" y="84.2">37</text>
<text x="47.6" y="86.7">39</text>
<text x="47.6" y="89.3">41</text>
<text x="56.5" y="84.2">38</text>
<text x="56.5" y="86.7">40</text>
<text x="56.5" y="89.3">42</text>
<text x="85.7" y="84.2">37</text>
<text x="85.7" y="86.7">39</text>
<text x="85.7" y="89.3">41</text>
<text x="94.6" y="84.2">38</text>
<text x="94.6" y="86.7">40</text>
<text x="94.6" y="89.3">42</text>
<text x="233.4" y="85.1" transform="rotate(-90 233.4 85.1)">10</text>
<text x="47.6" y="91.8">43</text>
<text x="47.6" y="94.4">45</text>
<text x="56.5" y="91.8">44</text>
<text x="56.5" y="94.4">46</text>
<text x="85.7" y="91.8">43</text>
<text x="85.7" y="94.4">45</text>
<text x="94.6" y="91.8">44</text>
<text x="94.6" y="94.4">46</text>
<text x="47.6" y="96.9">47</text>
<text x="47.6" y="99.4">49</text>
<text x="56.5" y="96.9">48</text>
<text x="56.5" y="99.4">50</text>
<text x="85.7" y="96.9">47</text>
<text x="85.7" y="99.4">49</text>
<text x="94.6" y="96.9">48</text>
<text x="94.6" y="99.4">50</text>
<text x="235.3" y="100.1">5</text>
<text x="251.8" y="100.1">2</text>
<text x="224.1" y="102.6">4</text>
<text x="235.3" y="105.2">6</text>
<text x="240.6" y="102.6">3</text>
<text x="251.8" y="105.2">1</text>
<text x="233.4" y="123.9" transform="rotate(-90 233.4 123.9)">16</text>
<text x="222.8" y="127.4">1</text>
<text x="222.8" y="129.9">2</text>
<text x="242.5" y="127.4">15</text>
<text x="242.5" y="129.9">14</text>
<text x="222.8" y="132.5">3</text>
<text x="242.5" y="132.5">13</text>
<text x="242.5" y="135">12</text>
<text x="242.5" y="137.5">11</text>
<text x="205" y="142.6">5</text>
<text x="222.8" y="140.1">6</text>
<text x="222.8" y="142.6">5</text>
<text x="242.5" y="140.1">10</text>
<text x="243.1" y="142.6">9</text>
<text x="205" y="147.7">4</text>
<text x="216.5" y="145.2">6</text>
<text x="222.8" y="145.2">4</text>
<text x="243.1" y="145.2">7</text>
<text x="233.4" y="151.2" transform="rotate(-90 233.4 151.2)">8</text>
<text x="110.4" y="183.9">3</text>
</g>
<g font-size="1.8" fill="#0f0f0f">
<text x="212.9" y="25.7">~{NMI}1</text>
<text x="61" y="40.9">~{BUSEN}</text>
<text x="61" y="46">BUSDIR</text>
<text x="61" y="43.5">~{NMI}</text>
<text x="61" y="51.1">~{S_RESET}</text>
<text x="81.5" y="51.1">~{NMI}</text>
<text x="97.8" y="48.5">~{HALT}</text>
<text x="218.3" y="53">D0</text>
<text x="249.4" y="53">GD0</text>
<text x="61" y="56.2">~{S_M1}</text>
<text x="61" y="58.7">~{IORQ}</text>
<text x="97.8" y="58.7">~{S_RESET}</text>
<text x="218.3" y="55.5">D1</text>
<text x="218.3" y="58.1">D2</text>
<text x="249.4" y="58.1">GD2</text>
<text x="249.4" y="55.5">GD1</text>
<text x="61" y="63.8">~{HALT}</text>
<text x="61" y="61.2">~{S_WR}</text>
<text x="80" y="61.2">~{S_M1}</text>
<text x="80.2" y="63.8">~{S_RD}</text>
<text x="97.8" y="61.2">~{IORQ}</text>
<text x="97.8" y="63.8">~{S_WR}</text>
<text x="218.3" y="65.7">D5</text>
<text x="218.3" y="63.2">D4</text>
<text x="218.3" y="60.6">D3</text>
<text x="249.4" y="63.2">GD4</text>
<text x="249.4" y="60.6">GD3</text>
<text x="249.4" y="65.7">GD5</text>
<text x="218.3" y="70.8">D7</text>
<text x="218.3" y="68.2">D6</text>
<text x="249.4" y="68.2">GD6</text>
<text x="249.4" y="70.8">GD7</text>
<text x="43.2" y="73.9">A0</text>
<text x="43.2" y="76.5">A2</text>
<text x="61" y="76.5">A1</text>
<text x="218.2" y="75.9">~{RD}1</text>
<text x="43.2" y="81.6">A6</text>
<text x="43.2" y="79">A4</text>
<text x="61" y="79">A3</text>
<text x="61" y="81.6">A5</text>
<text x="82.6" y="81.6">A4</text>
<text x="82.6" y="79">A6</text>
<text x="97.8" y="79">A7</text>
<text x="97.8" y="81.6">A5</text>
<text x="43" y="86.6">D2</text>
<text x="43" y="84.1">D0</text>
<text x="43" y="89.2">D4</text>
<text x="61" y="84.1">A7</text>
<text x="61" y="89.2">D3</text>
<text x="61" y="86.6">D1</text>
<text x="82.4" y="89.2">D7</text>
<text x="82.6" y="84.1">A2</text>
<text x="82.6" y="86.6">A0</text>
<text x="97.8" y="84.1">A3</text>
<text x="97.8" y="86.6">A1</text>
<text x="43" y="91.7">D6</text>
<text x="61" y="91.7">D5</text>
<text x="61" y="94.3">D7</text>
<text x="82.4" y="91.7">D5</text>
<text x="82.4" y="94.3">D3</text>
<text x="97.8" y="91.7">D6</text>
<text x="97.8" y="94.3">D4</text>
<text x="82.4" y="96.8">D1</text>
<text x="97.8" y="96.8">D2</text>
<text x="97.8" y="99.3">D0</text>
<text x="208.1" y="102.5">~{BUSEN}</text>
<text x="218.5" y="127.3">A2</text>
<text x="218.5" y="129.8">A3</text>
<text x="218.5" y="132.4">A4</text>
<text x="201.3" y="142.5">A7</text>
<text x="218.5" y="142.5">A5</text>
<text x="218.5" y="140">A6</text>
<text x="199.1" y="147.6">~{IORQ}</text>
<text x="96" y="164.1">~{S_RD}</text>
<text x="148.6" y="166">A1</text>
<text x="148.6" y="168.6">A0</text>
<text x="107" y="176.7" transform="rotate(-90 107 176.7)">BUSDIR</text>
<text x="143" y="178.1">~{S_RESET}</text>
<text x="146.3" y="175.5">~{J_M1}</text>
<text x="146" y="183.2">~{S_WR}</text>
<text x="146.2" y="180.6">~{S_RD}</text>
</g>
<g font-size="1.8" fill="#725600">
<text x="256.1" y="24.4">~{REQ}</text>
<text x="268.8" y="131">~{PORT44}</text>
<text x="268.8" y="133.6">~{PORT48}</text>
<text x="167.2" y="176.8">~{M1}</text>
<text x="167.2" y="179.3">~{RESET}</text>
<text x="167.2" y="184.4">~{WR}</text>
<text x="167.2" y="181.8">~{RD}</text>
</g>
<g font-size="1.8" fill="#009600">
<text x="246.8" y="33.9">~{HALT}</text>
<text x="40.8" y="58.7">~{S_RD}17</text>
<text x="95.9" y="183.8">~{S_M1}1</text>
<text x="107" y="194" transform="rotate(-90 107 194)">~{J_M1}2</text>
</g>
<g font-size="1.8" fill="#000084">
<text x="261.2" y="47.9">GD[0..7]</text>
<text x="167.2" y="172.3">A[0..1]</text>
</g>
<g font-size="1.4" fill="#006464">
<text x="220.6" y="26.8">74LS02</text>
<text x="241.6" y="26.8">74LS02</text>
<text x="230.3" y="62.3">74LS245</text>
<text x="227" y="103.6">74LS02</text>
<text x="243.6" y="103.6">74LS00</text>
<text x="229" y="137.3">74LS138</text>
<text x="208.5" y="146.1">74LS32</text>
<text x="117" y="184.9">4.7k</text>
</g>
</svg>
